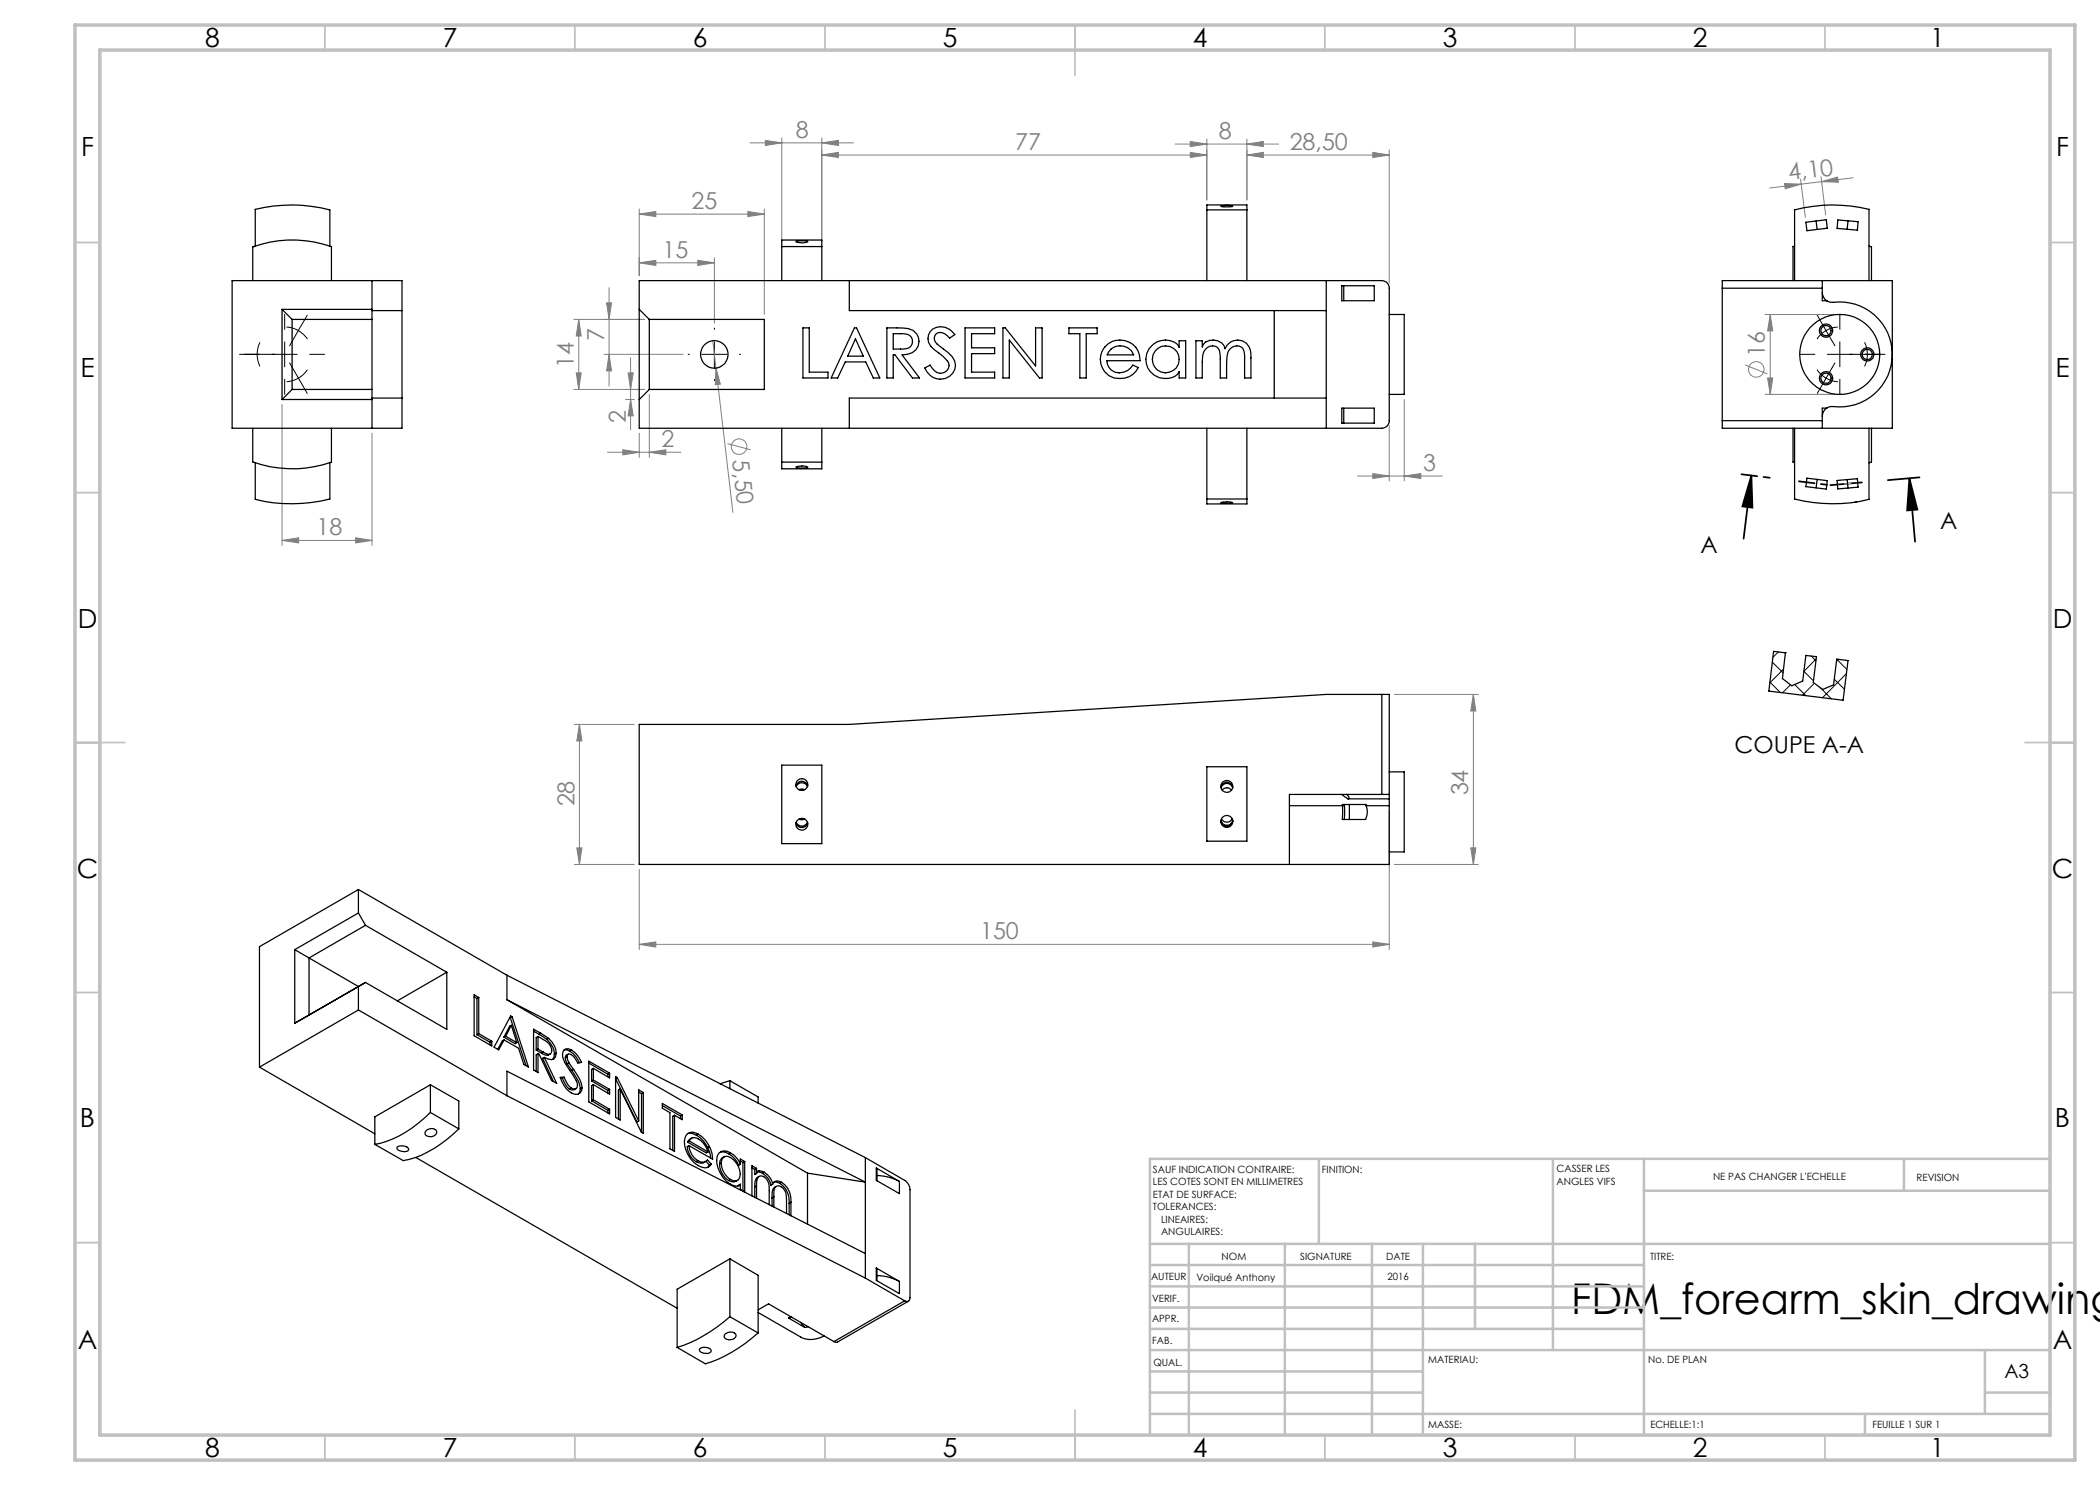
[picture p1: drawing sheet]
<svg xmlns="http://www.w3.org/2000/svg" width="420mm" height="297mm" viewBox="0 0 420 297" stroke-linecap="round" stroke-linejoin="round" font-family="sans-serif">
<g fill="none" stroke="#808080" stroke-width=".2">
<path d="M150 28.6h20.7M153.1 28.1l3.3 .5-3.3 .5zM156.4 27.6v20.7M164.4 28.6l3.3-.5v1zM164.4 27.6v20.7M164.4 31l3.3-.5v1zM164.4 31h77M235 28.8h20.7M238.1 28.3l3.3 .5-3.3 .5zM238.1 30.5l3.3 .5-3.3 .5zM241.4 27.8v12.2M249.4 28.8l3.3-.5v1z"/>
<path d="M249.4 27.8v12.2M249.4 31l3.3-.5v1zM249.4 31h28.4M274.6 30.5l3.2 .5-3.2 .5zM277.8 30v26.6M356.9 36.7l3.4 .1-3.3 .9zM360.1 35.8l1 7.7M364.2 35.3l.9 7.7M364.3 36.3l3.2-.9 .2 1zM370.6 35.6l-16.7 2M121.8 57.5v19.7M127.8 42.8l3.4-.5v1z"/>
<path d="M127.8 52.6l3.4-.5v1zM127.8 41.8v13.3M127.8 42.8h25.1M127.8 52.6h15.1M139.6 52.1l3.3 .5-3.3 .5zM142.9 51.6v13M149.6 42.3l3.3 .5-3.3 .5zM152.9 41.8v21.1M114.8 77.9h14.1M114.8 63.9h14.1M115.3 74.6h.9l-.5 3.3zM115.7 63.9v14"/>
<path d="M115.7 63.9l.5 3.3h-.9zM120.8 70.9h15.8M121.3 60.6h1l-.5 3.3zM121.8 70.9l.5 3.3h-1zM125.1 79.9h1.8M125.6 74.6h1l-.5 3.3zM126.1 71.5v14.5M126.1 79.9l.5 3.3h-1zM129.9 78.9v12.6M142.6 68.2l.6 5.4M143.2 73.6l.9 3.2-1 .1zM143.2 73.6l3.4 28.9"/>
<path d="M280.8 79.9v16.3M349 73l4.5 1.8M353 62.9h14M353 78.9h14M353.5 75.6h1l-.5 3.3zM354 62.9l.5 3.3h-1zM354 62.9v16M56.4 80.9v28.2M74.4 86.6v22.5M121.5 90.4h14.7M124.6 90l3.2 .4-3.2 .6zM127.8 86.6v4.9"/>
<path d="M129.9 90.4l3.3-.4v1zM145.5 88.7l4.6 1.3M271.5 95.2h17M274.6 94.7l3.2 .5-3.2 .5zM277.8 85.1v11.1M280.8 95.2l3.4-.5v1zM56.4 108.1l3.3-.5v1zM56.4 108.1h18M71.1 107.6l3.3 .5-3.3 .5zM278.9 138.9h16.8M294.7 138.9l.5 3.3h-1.1zM294.7 138.9v34"/>
<path d="M114.9 144.9h12M115.9 144.9l.5 3.3h-1zM115.9 144.9v28M114.9 172.9h12M115.4 169.6h1l-.5 3.3zM127.8 173.9v16M277.8 162.1v27.8M278.9 172.9h16.8M294.1 169.6h1.1l-.5 3.3zM127.8 188.9l3.4-.5v1zM127.8 188.9h150M274.6 188.4l3.2 .5-3.2 .5z"/>
<circle cx="351.3" cy="73.9" r="1.55"/>
<circle cx="147.8" cy="89.3" r="1.55"/>
</g>
<path d="M51.4 70.9l.2 1.2 .4 1.2M51.4 70.9l.2-1.3 .4-1.1M59.7 75.6l1-.7 .8-1M59.7 75.6l-1.2 .5-1.2 .3M365.2 75.6l1.2 .5 1.2 .3M365.2 75.6l-1-.7-.8-1M373.5 70.9l-.2-1.3-.4-1.1M373.5 70.9l-.2 1.2-.4 1.2" fill="none" stroke="#000" stroke-width=".2" stroke-dasharray="30.5 1.3 1.3 1.3" stroke-linecap="butt"/>
<path d="M57.3 65.4a5.1 5.1 0 0 1 2.4 .7M59.7 66.1l1 .7 .8 1M59.7 66.1l-1.3 2.2M60.9 64l-1.2 2.1M140.4 70.9h5M142.9 68.4v5M364 64l1.2 2.1M365.2 66.1l-1 .7-.8 1M365.2 66.1l1.3 2.2M367.6 65.4l-1.2 .2-1.2 .5" fill="none" stroke="#000" stroke-width=".2"/>
<path d="M350.3 95.1l-1.6 12.6M350.3 95.1l.2 6.4-2-.2zM381.9 95.7l1.1 12.6M381.9 95.7l1.6 6.2-2.1 .2z" fill="none" stroke="#000" stroke-width=".35"/>
<g fill="none" stroke="#000" stroke-width=".2" stroke-dasharray="30.5 1.3 1.3 1.3">
<path d="M48.9 70.9h-1M51.4 70.9h-2.5M51.4 70.9h2.5M51.9 70.9h-3M53.9 70.9h1.1M56.9 70.9v-2.5M56.9 70.9h-2.5M56.9 70.9v2.5M56.9 70.9h2.5M56.9 65.9v-3M56.9 75.9v3M58.4 68.3l-.5 .9"/>
<path d="M58.4 73.5l-.5-.9M59.7 75.6l1.2 2.2M59.7 75.6l-1.3-2.1M60.9 63.9l.5-.8M60.9 77.8l.5 .9M61.9 70.9h3M137.9 70.9h-.3M142.9 65.9v-.3M142.9 75.9v.2M147.9 70.9h.2M363 70.9h-3M364 63.9l-.5-.8"/>
<path d="M364 77.8l-.5 .9M365.2 75.6l-1.2 2.2M365.2 75.6l1.3-2.1M366.5 68.3l.5 .9M366.5 73.5l.5-.9M368 70.9v-2.5M368 70.9h-2.5M368 70.9v2.5M368 70.9h2.5M368 65.9v-3M368 75.9v3M371 70.9h-1.1"/>
<path d="M373 70.9h3M373.5 70.9h2.5M373.5 70.9h-2.5M376 70.9h1"/>
</g>
<path d="M348.3 94.9l6.3 .7M359.8 96.3l6.3 .7" fill="none" stroke="#000" stroke-width=".35" stroke-dasharray="6.3 1.3 1.3 1.3 1.3 1.3" stroke-dashoffset="3.2"/>
<path d="M372.4 96.5l-6.3 .5M383.9 95.5l-6.3 .5" fill="none" stroke="#000" stroke-width=".35" stroke-dasharray="6.3 1.3 1.3 1.3 1.3 1.3"/>
<path d="M367.5 96.9l4.1-.3" fill="none" stroke="#c0c0c0" stroke-width=".2" stroke-dasharray="30.5 1.3 1.3 1.3" stroke-dashoffset="30.3"/>
<g fill="none" stroke="#c0c0c0" stroke-width=".35">
<path d="M65 5v5M115 5v5M165 5v5M215 5v10M265 5v5M315 5v5M365 5v5M15 48.5h5M410 48.5h5M15 98.5h5M410 98.5h5M15 148.5h10"/>
<path d="M405 148.5h10M15 198.5h5M410 198.5h5M15 248.5h5M410 248.5h5M65 287v5M115 287v5M165 287v5M215 282v10M265 287v5M315 287v5M365 287v5"/>
</g>
<g fill="none" stroke="#c0c0c0" stroke-width=".5">
<path d="M263.8 231.8v17M310.6 231.8v38.2M328.8 231.8v55.2M328.8 238.2h81.2M380.8 231.8v6.4M410 231.8h-180v55.2M230 248.8h180M230 257.3h98.8M230 253h98.8M237.8 248.8v38.2M257 248.8v38.2M274.4 248.8v38.2"/>
<path d="M284.6 248.8v38.2M295 248.8v17M230 265.8h98.8M230 261.5h98.8M230 278.5h54.6M230 274.3h54.6M230 270h180M397 278.5h13M397 270v12.8M230 282.8h180M373 282.8v4.2"/>
</g>
<path d="M15 5h400v287h-400zM20 10h390v277h-390z" fill="none" stroke="#c0c0c0" stroke-width=".7"/>
<path d="M350.3 95.1l.2 6.4-2-.2zM381.9 95.7l1.6 6.2-2.1 .2z" fill="#000"/>
<g fill="#808080">
<path d="M143.2 73.6l.9 3.2-1 .1z"/>
<path d="M149.6 42.3l3.3 .5-3.3 .5zM127.8 42.8l3.4-.5v1zM139.6 52.1l3.3 .5-3.3 .5zM127.8 52.6l3.4-.5v1zM280.8 95.2l3.4-.5v1zM274.6 94.7l3.2 .5-3.2 .5zM249.4 28.8l3.3-.5v1zM238.1 28.3l3.3 .5-3.3 .5zM164.4 28.6l3.3-.5v1zM153.1 28.1l3.3 .5-3.3 .5z"/>
<path d="M124.6 90l3.2 .4-3.2 .6zM129.9 90.4l3.3-.4v1zM249.4 31l3.3-.5v1zM274.6 30.5l3.2 .5-3.2 .5zM164.4 31l3.3-.5v1zM238.1 30.5l3.3 .5-3.3 .5zM56.4 108.1l3.3-.5v1zM71.1 107.6l3.3 .5-3.3 .5z"/>
<path d="M356.9 36.7l3.4 .1-3.3 .9zM364.3 36.3l3.2-.9 .2 1z"/>
<path d="M115.4 169.6h1l-.5 3.3zM115.9 144.9l.5 3.3h-1z"/>
<path d="M115.3 74.6h.9l-.5 3.3zM115.7 63.9l.5 3.3h-.9zM121.8 70.9l.5 3.3h-1zM121.3 60.6h1l-.5 3.3zM126.1 79.9l.5 3.3h-1zM125.6 74.6h1l-.5 3.3z"/>
<path d="M294.7 138.9l.5 3.3h-1.1zM294.1 169.6h1.1l-.5 3.3zM354 62.9l.5 3.3h-1zM353.5 75.6h1l-.5 3.3z"/>
<path d="M127.8 188.9l3.4-.5v1zM274.6 188.4l3.2 .5-3.2 .5z"/>
</g>
<g fill="none" stroke="#000" stroke-width=".25">
<path d="M46.4 56.1h34v29.6h-34zM50.6 56.1v-6.7a23.4 23.4 0 0 1 15.7-.1v6.8M51 49.2v-7.3a30.2 30.2 0 0 1 15 .1v7.2M74.4 56.1v29.6M127.8 56.1h148.6a1.51 1.51 0 0 1 1.4 1.5v26.5a1.51 1.51 0 0 1-1.4 1.6h-148.6zM156.4 49.3v-1.3h8v1.3M156.4 49.3v6.8M156.4 49.3h8M159.2 48.3l.2-.1a3.6 3.6 0 0 1 2.2 .2 3.2 3.2 0 0 1-2.4-.1zM164.4 49.3v6.8M169.9 56.1v6h95.4M241.4 42v-1h8v1"/>
<path d="M241.4 42h8M241.4 42v14.1M244.2 41.2l1.5-.1 .9 .1-1.9 .2zM249.4 42v14.1M265.3 56.1v29.6M268.4 57.1h6.4v3h-6.4zM268.7 57.1v3M344.5 57.6v-1.5h34v29.6h-34v-1.6M344.5 57.6v26.5M344.5 57.6h20M358.9 56.1v-14.1a30.1 30.1 0 0 1 14.9-.1v14.2M358.9 49.2l-.3 .1v6.8"/>
<path d="M361.2 44.4l4.1-.4 .1 1.6-4 .5zM363.2 44.2l.2 1.7M364.5 56.1v1.5M364.5 58.5a2.04 2.04 0 0 0 .8 1.6M364.5 57.6v2.5h.8M367.6 44l4 .3-.1 1.7-4.1-.3zM369.6 44.2l-.2 1.7M373.8 49.2l.5 .2v6.7M56.4 79.9h18M56.4 61.9h18M56.4 61.9v18M56.4 61.9l2 2"/>
<path d="M58.4 77.9h16M58.4 63.9h16M58.4 63.9v14M58.4 77.9l-2 2M74.4 62.1h6M74.4 79.6h6M127.8 61.9l2.1 2M129.9 77.9l-2.1 2M129.9 63.9h23v14h-23M129.9 63.9v14M160.6 65.6h1.3v8.8h3.7v1.2h-5zM170.9 65.6h.4l4.7 10h-1.3l-1.6-3.2h-4l-1.6 3.2h-1.3z"/>
<path d="M171.1 67.8l1.5 3.4h-3.1zM177.4 65.6a11.7 11.7 0 0 1 5.2 .5 2.61 2.61 0 0 1 1.1 2.8 2.61 2.61 0 0 1-2.2 2l-1.1 .1 3.5 4.6h-1.4l-3.5-4.6h-.4v4.6h-1.2zM178.6 66.7a5.5 5.5 0 0 1 3.5 .5 1.56 1.56 0 0 1 .2 1.8 1.56 1.56 0 0 1-1.6 .8h-2.1zM186.5 65.8a3.2 3.2 0 0 1 4.5 1.1l-1.1 .7a2.39 2.39 0 0 0-2.4-1 1.34 1.34 0 0 0-.1 2.2l.7 .6a7.9 7.9 0 0 1 2.8 2.8 2.95 2.95 0 0 1-1.3 3.3 2.95 2.95 0 0 1-3.6-.5l-.6-.6-.4-.8 1-.6a2.37 2.37 0 0 0 2.8 1.5 1.52 1.52 0 0 0 .7-2.3l-.9-.9a7.6 7.6 0 0 1-2.9-2.9 2.39 2.39 0 0 1 .8-2.6zM193 65.6h5.9v1.1h-4.6v2.9h4.6v1.1h-4.6v3.7h4.6v1.2h-5.9zM200.6 65.6h.4l6.1 7.6v-7.6h1.3v10h-.5l-6-7.6v7.6h-1.3zM213.8 65.6h5.6v1.1h-2.2v8.9h-1.2v-8.9h-2.2zM220.9 69.4a4 4 0 0 1 4.6-1.1 4 4 0 0 1 2.5 3.8h-6.6a2.65 2.65 0 0 0 1.8 2.4 2.65 2.65 0 0 0 2.9-.9l.5-.6 1 .5a4 4 0 0 1-7.1 .1 3.8 3.8 0 0 1 .4-4.2zM222.2 69.8a2.93 2.93 0 0 1 4.5 1.2h-5.3zM230.6 68.9a3.9 3.9 0 0 1 4.9 0l.3 .6v-1.3h1.3v7.4h-1.3v-1.3a3.3 3.3 0 0 1-3.9 1.3 3.8 3.8 0 0 1-1.3-6.7zM239.2 68.2h1.3v1.2a2.48 2.48 0 0 1 4.3-.3l.2 .6a2.68 2.68 0 0 1 3.1-1.6 2.68 2.68 0 0 1 2.1 2.7v4.8h-1.3v-4a1.9 1.9 0 0 0-1.1-2.4 2.01 2.01 0 0 0-2.4 2l-.1 4.4h-1.2v-4.4a1.8 1.8 0 0 0-1.2-2 2.13 2.13 0 0 0-2.4 2.5v3.9h-1.3zM254.8 62.1v17.5"/>
<path d="M265.3 79.6h-95.4v6.1M277.8 62.9h3v16h-3M365.3 60.1l.8 .4a10.6 10.6 0 0 1 12.4 10.4 10.6 10.6 0 0 1-12.4 10.4l-.8 .3M50.6 85.7v6.7a23.7 23.7 0 0 0 15.7 0v-6.7M66 92.5v7.3a30.8 30.8 0 0 1-15 .1v-7.3M156.4 92.4v1.4h8v-1.4M156.4 85.7v6.7M156.4 92.4h8M159.2 93.4a3.4 3.4 0 0 1 2.4 0l-1.4 .2-.9-.1zM164.4 85.7v6.7M241.4 99.8v1h8v-1M241.4 85.7v14.1"/>
<path d="M241.4 99.8h8M249.4 85.7v14.1M268.4 81.6h6.4v3h-6.4zM268.7 81.6v3M344.5 84.1h20M358.6 85.7v6.7l.3 .1M358.9 85.7v14.1a30.7 30.7 0 0 0 14.9 .1v-14.2M361.4 95.6l4 .5-.1 1.7-4.1-.5zM363.4 95.9l-.2 1.7M364.5 84.1v1.6M365.3 81.6a2.04 2.04 0 0 0-.8 1.7M365.3 81.6h-.8v2.5"/>
<path d="M367.4 96.1l4.1-.4 .1 1.7-4 .4zM369.4 95.9l.2 1.7M374.3 85.7v6.7l-.5 .2M244.2 100.5l1.4-.1 1 .1-1.3 .2zM371.1 100.4h.1M276.4 138.9h1.4v20.9M276.4 138.9h-11.1l-95.4 6h-42.1v28h150v-11.8M276.4 138.9v20M354.7 130.3l2.4 .3-.6 5.1 1.9 1.5 2.1-1 .7-5.1 2.1 .2-.6 5.2 1.8 1.4 2.2-.9 .6-5.2 2.3 .3-1 7.9-14.8-1.8zM156.4 153h8v15.7h-8zM159.2 157.2a1.19 1.19 0 0 1 1.2-1 1.19 1.19 0 0 1 1.1 1M159.2 157.3a1.22 1.22 0 0 1 1.2-.7 1.22 1.22 0 0 1 1.1 .7"/>
<path d="M159.8 157.9l.6-.1 .5 .1M241.4 153.3h8v14.9h-8zM244.2 157.5a1.19 1.19 0 0 1 1.2-1 1.19 1.19 0 0 1 1.2 1M244.2 157.6a1.2 1.2 0 0 1 1.2-.9 1.2 1.2 0 0 1 1.1 .9M244.4 158a1.18 1.18 0 0 1 1.9 0M268.4 158.9l1.2 .9M269.3 158.9l.5 .6-.2 .3M269.6 159.8h8.2M276.4 158.9h1.4M276.4 158.9h-18.5v14M277.8 159.8v1.3M277.8 154.4h3v16h-3"/>
<path d="M71.7 177.9l29.7 17.1M71.7 177.9v4.7M71.7 177.9l-19.8 11.4v24.1M159.2 164.6a1.21 1.21 0 0 0 1.1 .9 1.21 1.21 0 0 0 1.2-.9M159.8 163.8l.6 .2 .5-.2M161.5 164.4a1.2 1.2 0 0 1-1.1 .8 1.2 1.2 0 0 1-1.2-.7M244.2 164.1a1.2 1.2 0 0 0 1.2 1 1.2 1.2 0 0 0 1.2-1M246.5 163.8a1.21 1.21 0 0 1-2.2 0M246.6 164.1a1.21 1.21 0 0 1-1.2 1.1 1.21 1.21 0 0 1-1.2-1M257.9 161.1h10.6M268.5 161.1h.4v2.8M268.5 161.1v2.8h4.6a3.6 3.6 0 0 0 .1-2.8"/>
<path d="M268.5 161.1v-.2h4.7v.2M268.9 160.9v.3M269.9 160.9v3M273.2 161.1h4.6M58.9 189.9l12.8 7.4v4.7M58.9 189.9v14.7M71.7 182.6l1.4 2.5M71.7 182.6l-12.8 7.3M73.1 196.5l-14.2 8.1M73.1 185.1l16.3 9.3M73.1 196.5l-11.3 6.5M73.1 185.1l-11.3 6.5v11.4"/>
<path d="M89.4 194.4v11.5l-16.3-9.4M89.4 194.4l-9.9 5.8M94.8 199.4l.6 .3M95.4 199.7v7.2M95.7 199.5l-.9-.5v8.1l3.6 2.1v-1M95.7 199.5v7.2M95.7 199.5l-.3 .2M101.4 195v5M101.4 200l60.1 34.6M101.4 200l71.7 36.4-11.6-1.8M101.4 195l71.7 36.5M51.9 213.4l23.1 13.4"/>
<path d="M61.8 203l-2.9 1.6M71.7 202l-19.8 11.4M71.7 202l29.7 17.1M86.1 217l5.7 3.2v5.6M86.1 217l-11.1 6.4v5.5M86.1 217v5.5M95.4 206.9l2.6 1.6M95.7 206.7l2.7 1.5M95.7 206.7l-.3 .2M98 208.5v.5M98.4 208.2l-.4 .3M100.8 207.4l2.2 1.3 .4-.2"/>
<path d="M100.8 208l-.3 .2-.9 1.7M101.1 207.3l-.3 .1M101.1 207.3l2.3 1.2M101.4 219.1l71.7 36.5M101.4 219.1v-4.9l71.7 36.5M102 203.5h.1M102.1 203.5l3.1 9.6M102.3 205.1l-.4 .1-1.1 2.2M102.3 205.1l-1.2 2.2M102.3 205.1l1.1 3.4M102.4 203.3l-.3-.1-3.3 6.2 .9 .6 1.1-2M102.4 203.3l3.3 10.1-.9-.5-1.1-3.2-2.9-1.7"/>
<path d="M102.4 203.3l-.3 .2M106.7 206.2l1.1 .7M107.2 210l1.1 .6M107.6 207.3l1.1 .6a2.53 2.53 0 0 1 1.6 2.5l-.1 .3a.77 .77 0 0 1-1.2-.1l-.3-.2M107.6 207.3v2.5M107.6 210.7l.2 .2 2.5 5.2 1 .6-2.4-5.2M107.6 207.3l-.4 .2v2.5M107.6 210.7l-.4 .3v3.3M107.6 209.8l1.1 .6M107.6 209.8l-.4 .2M107.8 206.9l1.6 1M108.2 206.7l1.5 1"/>
<path d="M108.2 206.7l-1.5-.9v8.2l.9 .5v-3.8M108.2 206.7l-.4 .2M108.3 210.6l1.1 .5 .6-.3M108.7 210.4l-.4 .2M108.9 211.5l-.4 .2 2.2 4.6M109.4 207.9a3.9 3.9 0 0 1 1.5 3M109.7 207.7a3.9 3.9 0 0 1 1.5 2.9M109.7 207.7l-.3 .2M110.9 210.9l-.1 .6-.3 .4M111.2 210.6l-.1 .7-.3 .5-.5 .1-1.4-.4M111.2 210.6l-.3 .3M112.1 215.6h.4"/>
<path d="M112.5 215.6a5.2 5.2 0 0 0 1.4 2.2M112.8 215.4a4.6 4.6 0 0 0 1.4 2.2M112.8 215.4l-.8 .1a4.7 4.7 0 0 0 2.9 3.4 1.2 1.2 0 0 0 1.5-1.3M112.8 210h.5l.6 .2M112.8 215.4l-.3 .2M113.1 211.6l.4 1.2M113.4 211.4l.4 1.2M113.4 211.4l-.3 .2M113.5 212.8l.9 1.3M113.6 210.9l-.4 .2-.1 .5M113.8 212.6l.9 1.3M113.8 212.6l-.3 .2"/>
<path d="M113.9 210.2a5 5 0 0 1 2 2.3M114.2 217.6l-.3 .2M114.3 210a5.2 5.2 0 0 1 2 2.5l-.7 .1a3.3 3.3 0 0 0-1.7-1.8l-.3 .1-.2 .5M114.3 210l-.6-.2a1.02 1.02 0 0 0-1.2 1.1 6.2 6.2 0 0 0 1.6 3.3 5.7 5.7 0 0 1 1.4 2.8l-.1 .4-.2 .3-.4 .1-.6-.2M114.3 210l-.4 .2M114.4 214.1a7.4 7.4 0 0 1 1.7 3.6M114.7 213.9a7.3 7.3 0 0 1 1.7 3.7M114.7 213.9l-.3 .2M115.2 217.7l-.8 .3-.5-.2M116.1 217.7l-.1 .7-.3 .4M116.4 217.6l-.3 .1M117.8 212.6l3.8 2.2"/>
<path d="M118.3 216.2l3.3 1.9M118.7 213.7l3.2 1.9v-1M118.7 216.9l3.2 1.9v-.9M118.7 220l3.2 1.9M118.7 213.7v2.3M118.7 216.9v3.1M118.7 216l3.2 1.9M118.7 213.7l-.4 .2v2.3M118.7 216.9l-.4 .2v3.1M118.7 220l-.4 .2M118.7 216l-.4 .2M121.6 214.8v.6"/>
<path d="M121.6 218.1v.5M121.9 214.6l-4.1-2.4v8.2l4.1 2.4v-.9M121.9 217.9l-.3 .2M121.9 214.6l-.3 .2M123.1 215.8l4.3 8.6 .3-.2M123.4 215.5l-.3-.2v8.2l.9 .5v-6.2M123.4 215.5l4.3 8.7M123.4 215.5l-.3 .2M124 217.8l4.3 8.6 .4 .3v-8.2M124 217.8l-.3 .2v5.8M127.7 218.4l.6 .3M128.3 218.7v7.7"/>
<path d="M128.7 218.5l-1-.5v6.2M128.7 218.5l-.4 .2M146 216.1l-2 .7M146 216.1v1.6M146 216.1l5.6 3.3v1.2M79.4 229.4a1.86 1.86 0 0 1 2.3 .3v.2a1.59 1.59 0 0 1-2.3-.3zM83.1 231.5l52.3 30.2M85.2 226.1a1.2 1.2 0 0 1 1.2-.4 1.2 1.2 0 0 1 .9 .8 1.39 1.39 0 0 1-2.2 .4l-.1-.2zM86.1 222.5a22 22 0 0 1-11.1 6.4M86.1 222.5l5.7 3.3M91.8 225.8a22 22 0 0 1-11.2 6.3l-5.6-3.2M118.3 220.2l3.3 1.9"/>
<path d="M121.6 222.1v.5M121.9 221.9l-.3 .2M132.5 221.1l3.6 2.1M134.9 223.1l-.4 .2v6.8M136.1 223.2v.5M136.5 223l-4-2.3v.9l1.5 .9v7.3l.9 .5v-7.2M136.5 223v.9l-1.6-.8M136.5 223l-.4 .2M137.5 228.4l3.8 2.2 .3-.2M137.7 226.7h.6l1 .3M137.8 229.1l4.7 2.7-.1-1.1-.5-1.4M137.8 229.1a4 4 0 0 0 1.8 3"/>
<path d="M137.8 229.1l-.4 .2a4 4 0 0 0 1.8 3M137.9 228.2a1.09 1.09 0 0 1 1.8-.4 4.4 4.4 0 0 1 1.9 2.6M137.9 228.2l-.4 .2M137.9 228.2l3.7 2.2M137.9 227.9l-.4 .5M138.3 227.6l-.4 .3M139.2 232.3l.6 .3 .6 .1 .3-.2M139.3 227a5.6 5.6 0 0 1 2.2 2.5M139.6 232.1a1.32 1.32 0 0 0 1.9-.1l.7 .8M139.6 232.1l-.4 .2M139.6 226.8a5.6 5.6 0 0 1 2.3 2.5M139.6 226.8a1.67 1.67 0 0 0-1.9-.2 1.67 1.67 0 0 0-.8 1.8 5.4 5.4 0 0 0 4.1 5.2l.9-.3 .3-.5"/>
<path d="M139.6 226.8l-.3 .2M141 232.3l-.3 .2M141.2 232.2l.7 .8M141.5 229.5l.6 1.5v.6M141.9 233l-.4 .5M141.9 229.3l-.4 .2M142.2 232.8l-.3 .2M143.9 232.8a4.1 4.1 0 0 0 1.8 3.3M144 230.5l.5-.1 1.2 .3M144.3 232.6a4.1 4.1 0 0 0 1.8 3.3M144.3 232.6l.1-.7a1.09 1.09 0 0 1 1.7-.4 3.8 3.8 0 0 1 1.8 4 1.14 1.14 0 0 1-1.8 .4M144.3 232.6l-.4 .2"/>
<path d="M144.5 231.6l-.5 .6-.1 .6M144.8 231.3l-.3 .3M145.7 230.7a4.6 4.6 0 0 1 2 2.4l.4-.2M145.7 236.1l1.1 .3 .3-.1M146.1 230.6a4.3 4.3 0 0 1 2 2.3M146.1 230.6a1.66 1.66 0 0 0-1.9-.3 1.66 1.66 0 0 0-.9 1.8 5.3 5.3 0 0 0 4.2 5.1l.3-.1 .3-.2M146.1 235.9l-.4 .2M146.1 230.6l-.4 .1M147.5 236.1l-.3 .2M148.1 236.9l-.5 .3M148.1 232.2l.5 .3M148.6 232.5v5.7"/>
<path d="M148.9 232.3l-.8-.5v1.1M148.9 232.3v6.1l-.8-.5v-1M148.9 232.3l-.3 .2M150.4 233.6l.6 .3M151 233.9v1l.3-.2M151 237.4v2.1M151.3 237.2a1.85 1.85 0 0 1 .7-2 2.07 2.07 0 0 1 1.8 2.5v3.2M151.3 233.7v1M151.3 237.2v2.4M151.3 233.7l-.9-.6v6.1M151.3 237.2l-.3 .2M151.3 233.7l-.3 .2"/>
<path d="M151.4 234.3l1.1 .4M151.8 234.2l1.1 .3M151.8 234.2l-.3 .1-.2 .4M151.8 234.2l-.3 .1M151.8 235.3a1.74 1.74 0 0 0-.8 2.1M152.5 234.7a3.2 3.2 0 0 1 1.7 2.4l.3-.2M152.9 234.5a3.4 3.4 0 0 1 1.6 2.4M152.9 234.5l-.4 .2M154.4 239.6v1.6M154.8 239.4a2.13 2.13 0 0 1 .6-2.2 1.97 1.97 0 0 1 1.9 2.3v3.2M154.8 236.5h.7l.5 .2M154.8 239.4v2"/>
<path d="M154.8 239.4l-.4 .2M154.9 237.5a1.32 1.32 0 0 0-.5 1.4v.7M155.3 237.3l-.4 .2M156 236.7a4.3 4.3 0 0 1 1.8 4M156.3 236.5a4.3 4.3 0 0 1 1.9 3.9M156.3 236.5a1.12 1.12 0 0 0-1.8 .4M156.3 236.5l-.3 .2M161.5 234.6v10.2M173.1 231.5l7.8 4.6a2.33 2.33 0 0 1 1.1 1.8v21.6a.65 .65 0 0 1-.3 .7 .65 .65 0 0 1-.8 0M173.1 231.5v24.1M175.3 233.6l.1 .2v2.3M175.3 233.6v2.5l4.6 2.6v-2.4"/>
<path d="M175.3 233.6l4.6 2.7M175.4 235.1l2.2 .3 2.3 .9M146 251.8l5.6 3.3v11.5M146 251.8l-10.6 6v11.7M146 251.8v11.5M157.8 240.7v2.3M158.2 240.4v2.8M158.2 240.4l-.4 .3M173.1 255.6l7.8 4.6M175.3 253.6l.1 .2v2.3M175.3 253.6l4.6 2.7M175.3 253.6v2.5l4.6 2.6v-2.4"/>
<path d="M175.4 255.1l2.2 .3 2.3 .9M139.9 269.8a1.74 1.74 0 0 1 2.3 .2v.2a1.53 1.53 0 0 1-2.3-.2zM145.1 266.8a1.28 1.28 0 0 1 2.1 .4 1.46 1.46 0 0 1-2.3 .3l-.1-.2zM146 263.3a29.7 29.7 0 0 1-10.6 6.2M146 263.3l5.6 3.3M151.6 266.6a28.4 28.4 0 0 1-10.5 6.2l-5.7-3.3M151.6 262.5l8.5 4.9a4.9 4.9 0 0 0 4.7-.2M151.6 262l2.1-1.2 13.1 7.5M157.7 263.6l3.3 1.9M158.2 263.3l-.5 .3M158.3 263.4l-.6 .2M160.1 264.5l.9 1"/>
<path d="M161.6 265.4l-.6 .1M180.9 260.2l-14.1 8.1M181.7 260.2l-14.2 8.2-.3 .1-.4-.2"/>
<circle cx="142.9" cy="70.9" r="2.75"/>
<circle cx="233.1" cy="71.8" r="2.68"/>
<circle cx="365.2" cy="75.6" r="1.03"/>
<circle cx="365.2" cy="66.1" r="1.03"/>
<circle cx="365.2" cy="66.1" r="1.33"/>
<circle cx="365.2" cy="75.6" r="1.33"/>
<circle cx="368" cy="70.9" r="8"/>
<circle cx="373.4" cy="70.9" r="1.03"/>
<circle cx="373.5" cy="70.9" r="1.33"/>
<circle cx="160.3" cy="156.9" r="1.18"/>
<circle cx="245.4" cy="157.3" r="1.19"/>
<circle cx="160.3" cy="164.9" r="1.18"/>
<circle cx="245.4" cy="164.3" r="1.2"/>
</g>
<g fill="none" stroke="#000" stroke-width=".2">
<path d="M354 136.4l2.1 2.1M354.5 132.4l2.1 2.2M355.7 130.4l-1.1 1.1M356.7 133.8l-2.8 2.8M357.1 130.6h.1M358.1 136.9l-1.6 1.7M359 136.9l2.2 2.2M362.2 131.2l1 1M362.9 136.7l-2.4 2.4M363.2 131.8l-2.4 2.5 1.9 1.9M364.1 137.5l2.2 2.3M366.9 135.9l2 2"/>
<path d="M367.3 131.9l2.1 2M367.7 131.9l-.4 .3M368.7 139.9l-.2 .1M369.3 134.8l-4.8 4.8"/>
</g>
<text font-size="8.5" x="314.2" y="262.9">FDM_forearm_skin_drawing</text>
<g font-size="5.3">
<text x="41" y="9.5">8</text>
<text x="88.5" y="9.5">7</text>
<text x="138.5" y="9.5">6</text>
<text x="188.5" y="9.5">5</text>
<text x="238.5" y="9.5">4</text>
<text x="288.5" y="9.5">3</text>
<text x="338.5" y="9.5">2</text>
<text x="386" y="9.5">1</text>
<text x="16.2" y="31.3">F</text>
<text x="411.2" y="31.3">F</text>
<text x="16.1" y="75.5">E</text>
<text x="411.1" y="75.5">E</text>
<text x="15.5" y="125.5">D</text>
<text x="410.5" y="125.5">D</text>
<text x="15.4" y="175.5">C</text>
<text x="410.4" y="175.5">C</text>
<text x="16" y="225.5">B</text>
<text x="411" y="225.5">B</text>
<text x="15.5" y="269.8">A</text>
<text x="410.5" y="269.8">A</text>
<text x="41" y="291.5">8</text>
<text x="88.5" y="291.5">7</text>
<text x="138.5" y="291.5">6</text>
<text x="188.5" y="291.5">5</text>
<text x="238.5" y="291.5">4</text>
<text x="288.5" y="291.5">3</text>
<text x="338.5" y="291.5">2</text>
<text x="386" y="291.5">1</text>
</g>
<g font-size="4.7" fill="#808080">
<text x="159.2" y="27.6">8</text>
<text x="203" y="30">77</text>
<text x="243.8" y="27.8">8</text>
<text x="257.9" y="30">28,50</text>
<text x="138.3" y="41.8">25</text>
<text x="357.8" y="36.1" transform="rotate(-7 357.8 36.1)">4,10</text>
<text x="132.5" y="51.5">15</text>
<text x="120.8" y="68.2" transform="rotate(-90 120.8 68.2)">7</text>
<text x="353" y="71.3" transform="rotate(-90 353 71.3)">16</text>
<text x="114.8" y="73.6" transform="rotate(-90 114.8 73.6)">14</text>
<text x="125.1" y="84.7" transform="rotate(-90 125.1 84.7)">2</text>
<text x="132.3" y="89.4">2</text>
<text x="146.4" y="92.1" transform="rotate(83 146.4 92.1)">5,50</text>
<text x="284.6" y="94.2">3</text>
<text x="63.3" y="107.1">18</text>
<text x="114.9" y="161.3" transform="rotate(-90 114.9 161.3)">28</text>
<text x="293.7" y="159.1" transform="rotate(-90 293.7 159.1)">34</text>
<text x="196" y="187.9">150</text>
</g>
<g font-size="4.7">
<text x="388.1" y="105.8">A</text>
<text x="340.1" y="110.5">A</text>
<text x="346.9" y="150.6">COUPE A-A</text>
</g>
<text font-size="3.9" x="400.9" y="275.5">A3</text>
<g font-size="2">
<text x="230.6" y="234.6">SAUF INDICATION CONTRAIRE:</text>
<text x="230.6" y="237.1">LES COTES SONT EN MILLIMETRES</text>
<text x="230.6" y="239.6">ETAT DE SURFACE:</text>
<text x="264.4" y="234.6">FINITION:</text>
<text x="311.3" y="234.5">CASSER LES</text>
<text x="311.3" y="237">ANGLES VIFS</text>
<text x="342.6" y="236">NE PAS CHANGER L'ECHELLE</text>
<text x="383.3" y="236.2">REVISION</text>
<text x="230.6" y="242.1">TOLERANCES:</text>
<text x="232.2" y="244.6">LINEAIRES:</text>
<text x="232.2" y="247.1">ANGULAIRES:</text>
<text x="244.3" y="252">NOM</text>
<text x="260" y="251.9">SIGNATURE</text>
<text x="277.2" y="251.9">DATE</text>
<text x="330" y="251.9">TITRE:</text>
<text x="230.2" y="256.1">AUTEUR</text>
<text x="239.3" y="256.1">Voilqué Anthony</text>
<text x="277.5" y="255.9">2016</text>
<text x="230.4" y="260.3">VERIF.</text>
<text x="230.4" y="264.4">APPR.</text>
<text x="230.5" y="268.8">FAB.</text>
<text x="230.7" y="273.1">QUAL.</text>
<text x="285.7" y="272.5">MATERIAU:</text>
<text x="329.6" y="272.5">No. DE PLAN</text>
<text x="285.6" y="285.5">MASSE:</text>
<text x="330.1" y="285.6">ECHELLE:1:1</text>
<text x="374.5" y="285.6">FEUILLE 1 SUR 1</text>
</g>
</svg>
